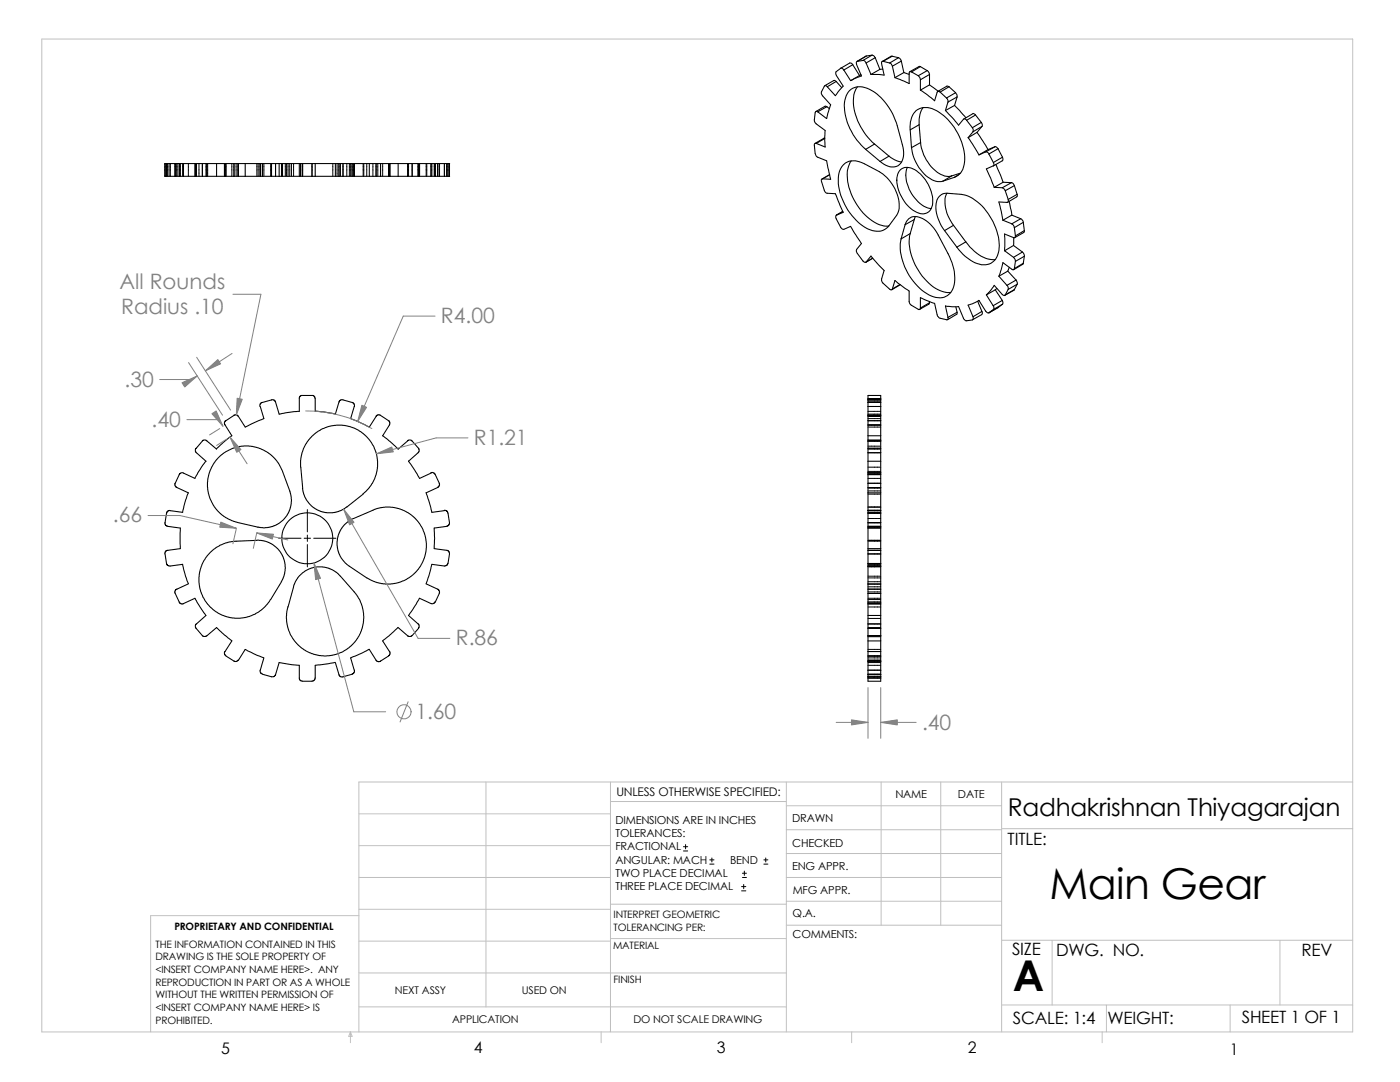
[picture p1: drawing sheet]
<svg xmlns="http://www.w3.org/2000/svg" width="279mm" height="216mm" viewBox="0 0 279 216" stroke-linecap="round" stroke-linejoin="round" font-family="sans-serif">
<g fill="none" stroke="#c0c0c0" stroke-width=".2">
<path d="M8.3 7.8h261.7v198.1h-261.7zM97 156v44.9M121.8 156v49.9M121.8 159.9h35.1M156.9 156v49.9M175.9 156v28.6M187.7 156v28.6M199.9 156v49.9M270 156h-198.4v49.9M71.6 175.1h50.2M71.6 168.7h50.2M71.6 162.4h50.2"/>
<path d="M156.9 170.3h43M156.9 165.6h43M156.9 160.8h43M156.9 175.1h43M156.9 179.8h43M199.9 165.4h70.1M71.6 194.1h85.3M71.6 187.8h50.2M71.6 181.4h50.2M71.6 182.7h-41.5v23.2M121.8 187.3h35.1M121.8 180.4h35.1"/>
<path d="M156.9 184.6h43M199.9 187.6h70.1M210 187.6v12.9M255.4 187.6v12.9M69.9 205.9v2.2M69.9 205.9l.4 .9h-.7zM71.6 200.9h85.3M120 205.9v2.2M170 205.9v2.2M199.9 200.5h70.1M220 205.9v2.2M220.8 200.5v5.4"/>
<path d="M245.5 200.5v5.4"/>
</g>
<g fill="none" stroke="#000" stroke-width=".21">
<path d="M165.1 17.3a.35 .35 0 0 0-.6-.1l-.6 1.2v.3l1.9 2.2-.8 2.8-1.8-1.4M166.9 16.3l-.4-.3-1.9 1.1M166.9 16.3l-1.8 1M166.9 16.3l1.1 1.2M167.8 13.6l-1 .8v.3l1.5 2.5-1.6 1.9-1.6-1.8M167.8 13.6h.3l.3 .4M170.2 12.9l-.2-.2-.4-.1-1.8 1M170.2 12.9l-1.8 1.1M170.2 12.9l1.3 2.2M171.1 17.3a6.6 6.6 0 0 0-.2 6.2 12.5 12.5 0 0 0 3.6 5.2M171.8 14.9l-1.9 1.1M172.2 12.1l-1.1 .1a.42 .42 0 0 0-.2 .7l1 2.3-2.1 .9-1.4-2.1"/>
<path d="M172.2 12.1a.62 .62 0 0 1 .6 .5M172.8 12.6l1 2.3M172.9 11.2h-.1M172.9 11.2l-1.9 1.1M174 11l.4 .1 .3 .4M174 11l-1.8 1.1M174 11l-1.1 .2M174.7 11.5l-1.9 1.1M174.7 11.5l.9 2.3M175.6 13.8l-1.8 1.1M176.2 13.8h-.6M176.2 12.2a.3 .3 0 0 0-.3 .2 .3 .3 0 0 0 0 .3l.5 2.3-2.6-.1"/>
<path d="M176.2 12.2l1.3 .4M177.5 12.6l.4 .2 .2 .4M178.1 11.2l-2 1.1M178.1 11.2l-1.9 1M178.1 11.2l1.2 .3M178.1 13.2l.5 2.3M179.3 11.5l.4 .4 .2 .3M179.3 11.5l-1.8 1.1M179.9 12.2l-1.8 1M179.9 12.2l.5 2.3M180.4 14.5l1 .4M180.4 14.5l-1.8 1"/>
<path d="M181.9 14.4a.28 .28 0 0 0-.3-.1 .28 .28 0 0 0-.2 .3v2.1l-2.8-1.2M181.9 14.4l1.4 .7M183.3 15.1l.3 .4 .1 .4M183.7 18l2.8 2.1 .5-1.7a.32 .32 0 0 1 .3-.2 .32 .32 0 0 1 .3 .2M183.7 13.3h-.3l-1.8 1M183.7 15.9v2.1M183.7 13.3l-1.8 1.1M183.7 13.3l1.3 .8M185 14.1l.3 .2 .2 .6M185 14.1l-1.7 1M185.5 16.9l1.7 1.3M185.5 16.9l-1.8 1.1"/>
<path d="M185.5 14.9l-1.8 1M185.5 14.9v2M187.6 18.4l1.3 1.2M188.9 19.6l.2 .3 .1 .5M189.4 17.3l-.4-.1-1.8 1M189.4 17.3l-1.8 1.1M189.4 17.3l1.3 1.2M190.7 18.5l.2 .3 .1 .5M190.7 18.5l-1.8 1.1M191 19.3l-1.8 1.1M191 19.3l-.5 1.7M33.2 35.2h.8"/>
<path d="M33.2 32.6h.8M33.2 32.6h-.3v2.6h.3M33.2 32.6v2.6M34 35.2h1.8M34 32.6h1.8M34 32.6v2.6M34.9 32.6l.1 2.6zM35.8 35.2h.8M35.8 32.6h.8M35.8 32.6v2.6M36.6 35.2h2.4M36.6 32.6h2.4"/>
<path d="M36.6 32.6v2.6M38.9 32.6v2.6M39 35.2h.2M39 32.6h.2M39 32.6v2.6M39.2 35.2h1.2M39.2 32.6h1.2M39.2 32.6v2.6M40.4 35.2h.9M40.4 32.6h.9M40.4 32.6v2.6M41.3 35.2h1.9"/>
<path d="M41.3 32.6h1.9M41.3 32.6v2.6M43.2 35.2h1.6M43.2 32.6h1.6M43.2 32.6v2.6M44.8 35.2h.3M44.8 32.6h.3M44.8 32.6v2.6M45.1 35.2h1.6M45.1 32.6h1.6M45.1 32.6v2.6M46.7 35.2h.9"/>
<path d="M46.7 32.6h.9M46.7 32.6v2.6M47.6 35.2h1.3M47.6 32.6h1.3M47.6 32.6v2.6M48.9 35.2h3M48.9 32.6h3M48.9 32.6v2.6M51.9 35.2h.5M51.9 32.6h.5M51.9 32.6v2.6M52.4 35.2h1.8"/>
<path d="M52.4 32.6h1.8M52.4 32.6v2.6M54.2 35.2h.8M54.2 32.6h.8M54.2 32.6v2.6M55 35.2h.7M55 32.6h.7M55 32.6v2.6M55.7 35.2h4M55.7 32.6h4M55.7 32.6v2.6M59.7 35.2h.7"/>
<path d="M59.7 32.6h.7M59.7 32.6v2.6M60.4 32.6v2.6M60.4 35.2h1.9M60.4 32.6h1.9M62.3 35.2h.6M62.3 32.6h.6M62.3 32.6v2.6M62.9 35.2h4M62.9 32.6h4M62.9 32.6v2.6M66.9 35.2h.7"/>
<path d="M66.9 32.6h.7M66.9 32.6v2.6M67.6 35.2h.9M67.6 32.6h.9M67.6 32.6v2.6M68.5 35.2h1.8M68.5 32.6h1.8M68.5 32.6v2.6M70.3 35.2h.4M70.3 32.6h.4M70.3 32.6v2.6M70.7 35.2h3"/>
<path d="M70.7 32.6h3M70.7 32.6v2.6M73.7 35.2h1.4M73.7 32.6h1.4M73.7 32.6v2.6M75.1 35.2h.8M75.1 32.6h.8M75.1 32.6v2.6M75.9 35.2h1.7M75.9 32.6h1.7M75.9 32.6v2.6M77.6 35.2h.3"/>
<path d="M77.6 32.6h.3M77.6 32.6v2.6M77.9 35.2h1.6M77.9 32.6h1.6M77.9 32.6v2.6M79.5 35.2h1.9M79.5 32.6h1.9M79.5 32.6v2.6M81.4 35.2h.9M81.4 32.6h.9M81.4 32.6v2.6M82.3 35.2h1.2"/>
<path d="M82.3 32.6h1.2M82.3 32.6v2.6M83.5 35.2h.2M83.5 32.6h.2M83.5 32.6v2.6M83.7 32.6v2.6M83.7 35.2h2.3M83.7 32.6h2.3M86 35.2h.9M86 32.6h.9M86 32.6v2.6M86.9 35.2h1.8"/>
<path d="M86.9 32.6h1.8M86.9 32.6v2.6M87.7 32.6v2.6zM88.7 35.2h.7M88.7 32.6h.7M88.7 32.6v2.6M89.4 35.2h.3M89.4 32.6h.3M89.4 32.6v2.6M89.7 32.6v2.6M162.9 28.6a.29 .29 0 0 0-.3 .1 .29 .29 0 0 0-.1 .3l.2 1.6 .2 .6 2.1 .9 .8 3.7-1.6-.1M163.2 22.3a.28 .28 0 0 0-.3-.1 .28 .28 0 0 0-.2 .3l-.2 1.4 .1 .5 2.1 1.6v3.3l-1.8-.7"/>
<path d="M164.2 35.7a.33 .33 0 0 0-.2 .5l.5 1.9 .3 .4 1.9 .2 .2 .4 1.4 3.3-1.4 .5M164.6 27.6l-2 1M164.6 27.6l-1.7 1M165 21.3l-.4-.1-1.8 1.1M165 21.3l-1.8 1M165 21.3l.5 .4M165.6 34.8l-1.6 .9M165.6 34.9l-1.4 .8M168.2 33a3.4 3.4 0 0 1 4.3-.3l3 1.5a8.1 8.1 0 0 1 3.9 7.8l-.5 1-1.5 2a3.2 3.2 0 0 1-4.2 .7 11.7 11.7 0 0 1-5.9-10.6l.3-1zM169.9 32.1a6.4 6.4 0 0 0-.3 5.9 10.5 10.5 0 0 0 6.8 7.1h1M172.8 29.8a11.6 11.6 0 0 1-4.2-9.8 3 3 0 0 1 4.5-2.4 11.6 11.6 0 0 1 6 7.5l1 3.8a3.7 3.7 0 0 1-.9 4.2 3.2 3.2 0 0 1-3.6-.9M172.8 29.8l2.8 2.4"/>
<path d="M174.5 28.7l-1.7 1.1M174.5 28.7l2.9 2.5M177.4 31.2l1.2 .7 1.4 .4M177.4 31.2l-1.8 1M179.7 33.9a2.54 2.54 0 0 1 3.3 .2 7.8 7.8 0 0 1 3.1 6.8 2.11 2.11 0 0 1-3.5 1.3 7.7 7.7 0 0 1-3.5-7.1l.2-.6zM181.1 33.4a6.3 6.3 0 0 0 1.8 6.5 4.3 4.3 0 0 0 2.9 1.7M181.7 25.9a4 4 0 0 1 1.8-4.2 4.4 4.4 0 0 1 4.4 1 11.5 11.5 0 0 1 4.5 10.2 2.97 2.97 0 0 1-1.9 2.5M181.7 25.9l.2 3.6M181.9 29.5a8.1 8.1 0 0 0 4.8 6.7h1.5M183.4 24.9l-1.7 1M183.4 24.9l.3 3.5M183.7 28.4a8.3 8.3 0 0 0 4.9 6.7l.7 .1 .6-.1"/>
<path d="M183.7 28.4l-1.8 1.1M184.2 21.5a5 5 0 0 0-.8 3.4M188.7 22.1l2.6 2.9 1-1.2a.4 .4 0 0 1 .6 .2M189 38.6a5.8 5.8 0 0 0 .7 5.4l.6 1M189.2 20.4l-.5 1.7M189.9 35.1l-1.7 1.1M190.5 35.4l-2.3 .8M190.5 21l2.2 2.5M190.5 21l-1.8 1.1M191.3 34.8l-.8 .6M191.7 34.5l-1.8 .6M192.9 24l1.2 1.5"/>
<path d="M193.2 27.5l2.2 3.4M194.1 25.5l.1 .3v.5M194.2 26.3l-1 1.2M194.7 22.9l-.5-.3-1.8 1.1M194.7 22.9l-1.8 1.1M194.7 22.9l1.1 1.5M195 26.4l2.2 3.4M195 26.4l-1.8 1.1M195.8 24.4l.2 .5v.3M195.8 24.4l-1.7 1.1M196 25.2l-1.8 1.1M196 25.2l-1 1.2"/>
<path d="M196.7 30.3h.3l.4 .4M196.7 30.3l-1.3 .6M197.2 29.8l-1.8 1.1M197.4 30.7l.8 1.7M198.2 33.1l-1.4 .6 1.6 3.7M198.2 32.4a.44 .44 0 0 1 0 .7M198.4 37.4l1.6 .1M198.5 29.3h.3l.4 .4M198.5 29.3l-1.8 1M198.5 29.3l-1.3 .5M198.7 32.8l1.5 3.6M199.2 29.7l-1.8 1"/>
<path d="M199.2 29.7l.9 1.7M200 37.5l.6 .6M200.1 31.4l.1 .5-.2 .2-1.8 1M200.1 31.4l-1.9 1M200.2 36.4l-1.8 1M200.2 36.4h1.6M200.6 38.1l.6 1.7M201.2 39.8a.39 .39 0 0 1-.2 .6l-1.7-.1 .9 3.6M201.8 36.4l.4 .2 .2 .4M201.8 36.4l-1.8 1.1M202.4 37l-1.8 1.1M202.4 37l.6 1.8"/>
<path d="M203 38.8l-.1 .5-1.8 1M203 38.8l-1.8 1M166.9 42.9l-.1 .5 1 2 .6 .4 1.4-.6 1.9 3 .2 .4-1 1.2v.3l1.3 2 .4 .3 .2-.1M168.2 42.2l-1.3 .7M172.8 52.3l1-1.2 2.6 2.9-.5 2 .2 .4 1.4 1.3a.32 .32 0 0 0 .6 0M174.2 51.5l-1.4 .8M178.1 57.7l.5-1.7 2.8 2.1 .1 2.4 .3 .4 1.5 .8a.28 .28 0 0 0 .3 0 .28 .28 0 0 0 .1-.2M179.6 56.8l-1.5 .9M179.7 56.8l-1.7 1M180.6 44.8a2.13 2.13 0 0 1 3.1-1.4 7 7 0 0 1 3.5 3.5l2 3.7a8.6 8.6 0 0 1 .9 7.1 2.99 2.99 0 0 1-4.3 1.4 11.5 11.5 0 0 1-6.1-11l.1-.4M180.6 44.8l-.8 2.9M181.7 46.6a10.5 10.5 0 0 0 2.3 8.5 7.2 7.2 0 0 0 5.7 3.3"/>
<path d="M181.7 46.6l-1.9 1.1M182.5 43.8l-1.9 1M182.5 43.8l-.8 2.8M182.7 43.2l-.2 .6M188.5 46a6.6 6.6 0 0 1-1.3-6.4l.6-.7 .6-.3 3.4 .2a9.3 9.3 0 0 1 6.4 5.5 8.5 8.5 0 0 1 .7 7 3.1 3.1 0 0 1-4.4 1.1 9.5 9.5 0 0 1-3.5-3.1M188.5 46l2.5 3.3M190.3 45l-1.8 1M190.3 45l2.4 3.3M192.7 48.3a7.4 7.4 0 0 0 5.8 3.5h.1M192.7 48.3l-1.7 1M195.4 59.9l1.3 2.2 .4 .3h.3M195.4 59.9l-1.3 .7-.9 .3 1 2.3"/>
<path d="M195.4 59.9l-.1 .1M196.8 58.8l1.6-1.9 1.6 1.9a.35 .35 0 0 0 .6 0M196.8 58.8l1.4 2.2M198.6 57.8l-1.8 1M198.6 57.8l1.4 2.1M198.9 57.5l-.3 .3M199.3 55.1l1.7 1.8M200 59.9l.2 .4-.1 .4M200 59.9l-1.8 1.1M200.2 43.9l1.7 .8M200.5 50l1.8 1.4M201 56.9l.2 .5v.3"/>
<path d="M201.1 54.1l-1.8 1M201.1 54.1l1.7 1.8M201.2 57.7l-.6 1.1M201.4 40.2l.5 2.7M201.4 53.3l-.3 .8M201.9 44.7l.4 .3 .1 .4M201.9 42.9l-1.7 1M201.9 42.9l1.8 .7M202.3 51.4l.3 .4v.4M202.3 49l-1.8 1M202.3 49l1.7 1.3M202.3 47.5v1.5"/>
<path d="M202.4 53.6a.29 .29 0 0 1-.2 .2 .29 .29 0 0 1-.3-.1l-1.7-1.3-.9 2.7M202.4 57.8l-1.9 1.1M202.4 45.4l.2 1.7M202.4 57.8l-1.8 1M202.6 47.1a.26 .26 0 0 1 0 .3 .26 .26 0 0 1-.3 0l-1.8-.7v3.3M202.6 52.2l-.2 1.4M202.8 55.9l.2 .5v.3M202.8 55.9l-1.8 1M203 56.7l-1.8 1M203 56.7l-.6 1.1M203.7 43.6l.4 .4 .1 .4M203.7 43.6l-1.8 1.1"/>
<path d="M204 50.3l.3 .4 .1 .4M204 50.3l-1.7 1.1M204.2 52.5l-.1 .2-1.8 1.1M204.2 44.4l-1.8 1M204.2 44.4l.2 1.6M204.2 52.5l-1.8 1.1M204.4 46l-.1 .4-1.8 1M204.4 46l-1.8 1.1M204.4 51.1l-1.8 1.1M204.4 51.1l-.2 1.4M173.2 79.8h.1M173.2 79.5v-.6h2.6v.6"/>
<path d="M173.2 79.8h2.6M173.2 79.5v.8M173.2 79.5h2.6M175.8 79.8h.1M175.8 79.5v.8M183.7 61.5v-2.1l2.8 1.1 .6 2.6 .3 .3 1.5 .4a.3 .3 0 0 0 .3-.1 .3 .3 0 0 0 0-.4M185.5 60.4l-.1 .3-1.8 1M185.5 60.2v.2M185.5 60.4l-1.8 1.1M190.8 61.2l.2 1.1M191 62.3l-.1 .4-1.8 1.1M191 62.3l-1.8 1"/>
<path d="M194.2 63.2v.5l-.1 .1-1.4 .2-.4-.4-1-2.4h-1.3l-1.3-.2 .5 2.3M195.1 60.1l.9 2M196 62.1v.5l-.1 .2-1.8 1M196 62.1l-1.8 1.1M198.2 61l.2 .4-.2 .4M198.2 61.8l-.8 .6M199.2 61.4l-1.8 1M200.1 60.7l-1.9 1.1M200.1 60.7l-.9 .7M43.2 89.6l-2.1-1.8h-.6l-1.5 1.7v.5l2.1 2-.9 1.3-1.3 2.2-2.7-1.2-.3 .2-1 1.9v.4l.2 .4 2.5 1.1-.6 1.5-.6 2.4-2.5-.3h-.4l-.2 .3-.4 2.1 .1 .5 .5 .2 2.5 .4v4.1l-2.7 .3-.3 .2-.1 .5 .3 1.9M51.9 81.1v-.5l.3-.3 2.3-.5 .4 .3 .8 2.5 4-.5v-2.8l.2-.2 .2-.2h2.4l.3 .3 .1 .3v2.6M51.9 81.1l.8 2.4-3.8 1.7-1.6-2.4h-.6l-1.7 1.1-.2 .4v.4l1.5 2.3-3.1 2.6"/>
<path d="M56.4 94.1l1.7 4.8v1.6l-.4 1.6-1.1 1.5-1.3 1-1.7 .6-1.1 .1-1-.1M56.4 94l-.9-1.8-1.9-1.8-2-1-2-.4h-1.4l-1.2 .3-2.3 1.1-1.9 1.8-.9 1.7-.5 1.9 .1 2.1 .4 1.5 .7 1.4 .7 1 1.4 1.2 1.7 .9 5.1 1.3M60.4 97.4l.4 1.7 .3 .6 1 1.2 1.5 1 1.6 .4 1.7-.1 1.8-.6 3.8-3M60.4 97.4l-.4-5.5 .3-1.6 .7-1.7 1.5-1.8 1.5-1.1 2-.7 2.3-.2 2.3 .6 1.9 1.1 1.6 1.8 .9 1.9 .4 1.7v1.3l-.3 1.5-1.1 2.2-1.6 1.7M62.9 82l2.2 .3 1.8 .3 .8-2.5 .2-.3h.5l2 .5 .3 .3v.5l-.7 2.4 3.7 1.7 1.6-2.4h.6l1.8 1.2 .1 .7-1.4 2.3M76.4 86.9l3.1 2.7 1.9-1.8h.7l1.5 1.7 .1 .5-2.2 2M81.5 92l2.2 3.5 2.3-1.1M85 98.3l1.2 3.9 2.5-.3M86 94.4l.4-.1 .4 .2 .9 2.3-.4 .5-2.3 1M173.2 96.4v.9M173.2 94.3v.4M173.2 98.3v3.6"/>
<path d="M173.2 92v2.3M173.2 89.5v.8M173.2 87.8v.2M173.2 87v.8M173.2 83.9v.9M173.2 82.8v.1M173.2 80.3v.8M173.2 94.3h2.6M173.2 87.8h2.6M173.2 82.8h2.6M173.2 81.1v1.7M173.2 82.9v1"/>
<path d="M173.2 84.8v2.2M173.2 88v1.5M173.2 90.3v1.7M173.2 94.7v1.7M173.2 97.3v1M173.2 97.3h2.6M173.2 96.4h2.6M173.2 94.7h2.6M173.2 98.3h2.6M173.2 92h2.6M173.2 90.3h2.6M173.2 89.5h2.6"/>
<path d="M173.2 88h2.6M173.2 87h2.6M173.2 84.8h2.6M173.2 83.9h2.6M173.2 82.9h2.6M173.2 81.1h2.6M173.2 80.3h2.6M175.8 96.4v.9M175.8 94.3v.4M175.8 98.3v3.6M175.8 92v2.3M175.8 89.5v.8"/>
<path d="M175.8 87.8v.2M175.8 87v.8M175.8 83.9v.9M175.8 82.8v.1M175.8 80.3v.8M175.8 81.1v1.7M175.8 82.9v1M175.8 84.8v2.2M175.8 88v1.5M175.8 90.3v1.7M175.8 94.7v1.7M175.8 97.3v1"/>
<path d="M33.2 112.4l.1 .3 .5 .2 2.6-.3 .6 2.4 .6 1.5M37.6 116.5l-2.5 1.1-.2 .3v.5l.9 1.9 .4 .2h.4l2.3-1.1 2.2 3.4M56.1 116l.6-1.2 .2-1.3-.1-1.6-.5-1.1-.8-1.3-1.2-.9-1.3-.6-1.4-.2-5.7 .3-1.2 .4-1.5 .7-1.5 1.2-1 1.4-.7 1.8-.3 1.5 .1 1.5 .2 1.4 .6 1.3 1.1 1.6 1.4 1.1 1.3 .8 .9 .3 1.6 .3 1.4-.1 1.4-.3 1.3-.5 1.1-.7 1.7-1.8 2.4-3.9M67.9 115l-1.2-1.1-1-.5-1-.2h-1.8l-1.9 .7-1.2 1-1 1.5-1.3 4.7M67.9 115l3.1 3.4 .7 1.1 .6 1.6 .3 1.8-.3 2.2-.7 1.9-1.5 1.9-1.6 1.1-2.2 .8-2.2 .1-2.3-.6-1.9-1.2-1.4-1.5-1-2-.4-2.2 .3-2.3M73.2 115.3l1.4 .7 1.6 .5h1.7l1.2-.1 1.4-.5 1.2-.6 1.4-1.3 .8-1 .7-1.4 .4-1.5 .1-1.8-.2-1.1-.4-1.5-.7-1.1-1.2-1.4-1.1-.8-1.3-.7-1.5-.4-1.8-.1-1.2 .1-.9 .3-4.7 2.1-1.3 .9-.6 .8-.6 1.2-.3 1.4 .1 1.9 .5 1.2 1.4 1.5 3.9 2.7M88.6 101.9h.6l.2 .3 .3 2.4-.5 .4-2.5 .4v4.1l2.6 .3 .3 .2 .1 .5-.3 1.9M89.4 112.4l-.1 .3-.5 .2-2.6-.3-1.2 3.9 2.5 1.1 .2 .3v.5l-.8 1.7M173.2 104.3v.7M173.2 109.8v.7M173.2 112.4v.5M173.2 117.6v.8"/>
<path d="M173.2 105.4v4.1M173.2 112.9v3.6M173.2 112.9h2.6M173.2 105h2.6M173.2 104.3h2.6M173.2 110.5h2.6M173.2 109.8h2.6M173.2 102.4h2.6M173.2 102.4v1.9M173.2 105v.4M173.2 109.5v.3M173.2 110.5v1.9"/>
<path d="M173.2 116.5v1.1M173.2 118.4v1.7M173.2 112.4h2.6M173.2 105.4h2.6M173.2 109.5h2.6M173.2 118.4h2.6M173.2 117.6h2.6M173.2 116.5h2.6M175.8 104.3v.7M175.8 109.8v.7M175.8 101.9h-2.6v.5M175.8 101.9v.5"/>
<path d="M175.8 112.4v.5M175.8 117.6v.8M175.8 105.4v4.1M175.8 112.9v3.6M175.8 102.4v1.9M175.8 105v.4M175.8 109.5v.3M175.8 110.5v1.9M175.8 116.5v1.1M175.8 118.4v1.7M41.1 122.8l-2.1 2v.5l1.5 1.7h.6l2.1-1.8 1.6 1.5 1.5 1.1M45.1 130.9l1.8 1.1h.4l.2-.3"/>
<path d="M46.3 127.9l-1.5 2.1v.5l.3 .4M52.6 131.3l-3.7-1.7-1.3 2.1M52.7 131.3l-.8 2.4v.5l.3 .2 2 .6h.5l.3-.3 .7-2.5 4 .6v2.7l.3 .3 .4 .1h1.9l.4-.2 .2-.4v-2.5l4-.6M73.7 129.5l-3.7 1.8 .7 2.4v.5l-.4 .3-1.8 .6-.6-.1-.3-.3-.7-2.5M73.7 129.6l1.4 2.2 .4 .2h.4l1.7-1.1 .3-.5-.2-.4M79.4 125.2l-3 2.7 1.3 2.1M86.8 120.1l-.1 .3-.6 .1-2.4-1.1-2.2 3.4 2.2 2-.2 .6-1.4 1.6h-.7l-1.9-1.8M173.2 120.1v.4M173.2 120.5v2.3M173.2 124.5v.9M173.2 126.8v.2M173.2 127v.9"/>
<path d="M173.2 130v.9M173.2 131.9v.1M173.2 133.7v.8M173.2 135l2.6 .1zM173.2 135.3v.6h2.6v-.6M173.2 120.5h2.6M173.2 127h2.6M173.2 132h2.6M173.2 122.8v1.7M173.2 125.4v1.4M173.2 127.9v2.1M173.2 130.9v1"/>
<path d="M173.2 132v1.7M173.2 134.5v.8M173.2 120.1h2.6M173.2 122.8h2.6M173.2 125.4h2.6M173.2 124.5h2.6M173.2 126.8h2.6M173.2 127.9h2.6M173.2 130.9h2.6M173.2 130h2.6M173.2 131.9h2.6M173.2 134.5h2.6"/>
<path d="M173.2 133.7h2.6M173.2 135.3h2.6M175.8 120.1v.4M175.8 120.5v2.3M175.8 124.5v.9M175.8 126.8v.2M175.8 127v.9M175.8 130v.9M175.8 131.9v.1M175.8 133.7v.8M175.8 122.8v1.7M175.8 125.4v1.4"/>
<path d="M175.8 127.9v2.1M175.8 130.9v1M175.8 132v1.7M175.8 134.5v.8"/>
<circle cx="61.3" cy="107.4" r="5.1"/>
</g>
<g fill="none" stroke="#000" stroke-width=".2">
<path d="M32.9 32.6v2.6M33.2 32.6v2.6M33.5 32.6v2.6M34 32.6v2.6M35 32.6v2.6M35.3 32.6v2.6M35.8 32.6v2.6M35.9 32.6v2.6M36 32.6v2.6M36.4 32.6v2.6M36.6 32.6v2.6M37.6 32.6v2.6"/>
<path d="M39.2 32.6v2.6M39.7 32.6v2.6M40.4 32.6v2.6M41.1 32.6v2.6M41.3 32.6v2.6M41.4 32.6v2.6M44.9 32.6v2.6M45.1 32.6v2.6M46.3 32.6v2.6M46.7 32.6v2.6M47.1 32.6v2.6M47.5 32.6v2.6"/>
<path d="M47.6 32.6v2.6M51.3 32.6v2.6M51.5 32.6v2.6M51.9 32.6v2.6M52.4 32.6v2.6M52.7 32.6v2.6M54 32.6v2.6M54.2 32.6v2.6M55 32.6v2.6M56.2 32.6v2.6M56.3 32.6v2.6M56.4 32.6v2.6"/>
<path d="M56.9 32.6v2.6M57.2 32.6v2.6M57.5 32.6v2.6M57.8 32.6v2.6M58.2 32.6v2.6M58.6 32.6v2.6M60 32.6v2.6M60.4 32.6v2.6M62.3 32.6v2.6M66.4 32.6v2.6M67.3 32.6v2.6M67.6 32.6v2.6"/>
<path d="M67.9 32.6v2.6M68.5 32.6v2.6M69.2 32.6v2.6M69.7 32.6v2.6M70 32.6v2.6M70.3 32.6v2.6M70.6 32.6v2.6M70.7 32.6v2.6M72.5 32.6v2.6M72.6 32.6v2.6M73.2 32.6v2.6M74.4 32.6v2.6"/>
<path d="M75.1 32.6v2.6M75.4 32.6v2.6M75.9 32.6v2.6M76.4 32.6v2.6M77.6 32.6v2.6M77.7 32.6v2.6M81.4 32.6v2.6M81.5 32.6v2.6M82.3 32.6v2.6M83.4 32.6v2.6M83.5 32.6v2.6M85 32.6v2.6"/>
<path d="M85.2 32.6v2.6M86 32.6v2.6M86.2 32.6v2.6M86.7 32.6v2.6M86.9 32.6v2.6M87.3 32.6v2.6M87.7 32.6v2.6M88.7 32.6v2.6M89.2 32.6v2.6M89.4 32.6v2.6M89.7 32.6v2.6M173.2 79.5h2.6"/>
<path d="M173.2 79.8h2.6M173.2 94.4h2.6M173.2 95.5h2.6M173.2 88h2.6M173.2 89.6h2.6M173.2 83.1h2.6M173.2 93.2h2.6M173.2 98.6h2.6M173.2 83.5h2.6M173.2 85.2h2.6M173.2 97.4h2.6M173.2 80.2h2.6"/>
<path d="M173.2 82.1h2.6M173.2 82.6h2.6M173.2 98h2.6M173.2 94.1h2.6M173.2 81.1h2.6M173.2 80.3h2.6M173.2 82.9h2.6M173.2 84.8h2.6M173.2 83.9h2.6M173.2 89.5h2.6M173.2 90.3h2.6M173.2 94.7h2.6"/>
<path d="M173.2 96.4h2.6M173.2 97.3h2.6M173.2 89h2.6M55.6 107.4h4.5M60.7 107.4h1.3M61.3 101.7v4.4M61.3 106.8v1.2M61.3 108.7v4.4M62.6 107.4h4.5M173.2 101.9h2.6M173.2 112.9h2.6M173.2 102.2h2.6"/>
<path d="M173.2 112.6h2.6M173.2 101.8h2.6M173.2 115.3h2.6M173.2 119.4h2.6M173.2 103.5h2.6M173.2 113h2.6M173.2 118.1h2.6M173.2 101.2h2.6M173.2 117.1h2.6M173.2 115h2.6M173.2 105.2h2.6M173.2 107.8h2.6"/>
<path d="M173.2 116.1h2.6M173.2 104.3h2.6M173.2 108h2.6M173.2 119.6h2.6M173.2 118.4h2.6M173.2 117.6h2.6M173.2 112.4h2.6M173.2 102.4h2.6M173.2 109.8h2.6M173.2 105h2.6M173.2 110.5h2.6M173.2 116.6h2.6"/>
<path d="M173.2 113.1h2.6M173.2 102.3h2.6M173.2 105.3h2.6M173.2 120.4h2.6M173.2 126.9h2.6M173.2 125.2h2.6M173.2 131.7h2.6M173.2 131.3h2.6M173.2 129.6h2.6M173.2 121.1h2.6M173.2 134.6h2.6M173.2 132.8h2.6"/>
<path d="M173.2 132.2h2.6M173.2 135.3h2.6M173.2 135h2.6M173.2 133.7h2.6M173.2 134.5h2.6M173.2 131.9h2.6M173.2 130h2.6M173.2 130.9h2.6M173.2 126.8h2.6M173.2 125.4h2.6M173.2 124.5h2.6M173.2 120.1h2.6"/>
<path d="M173.2 123.4h2.6M136.4 169.8h.8M136.4 169h.8M136.8 168.5v.9M141.6 172.4h.9M141.6 171.6h.9M142.1 171.2v.8M148 177.8h.8M148 176.9h.8M148.2 175.1h.8M148.2 174.2h.8M148.4 176.5v.8"/>
<path d="M148.5 173.8v.9M152.4 172.4h.8M152.4 171.6h.8M152.8 171.2v.8"/>
</g>
<g fill="none" stroke="#808080" stroke-width=".2">
<path d="M46.5 58.7h5.6l-4.9 24.1M37.6 72.3l6.8 10.5M39.2 71.3l6.8 10.5M39.4 75l-1.2 .7h-6.3M46.3 70.5l-5.3 3.5M86.8 63.1h-6.3l-9.1 21M37.3 83.7h6.3l.9 1.3M43.9 85.5l-2.1 1.3M45.2 87.6l-2 1.3M45.9 87.2l3.4 5.3M61 82a26.3 26.3 0 0 1 13.2 3.5M93.4 87.4h-6.4l-11.9 3.2"/>
<path d="M29.5 102.9h6.4l11.3 2.5M47.2 105.5l-.7 3M51.2 106.3l6.2 1.4M51.2 106.4l-.7 3M62.7 112.3l7.9 29.7h6.4M68.6 101.6l14.8 25.8h6.4M173.2 137.2v10.1M175.8 137.2v10.1M81.4 140l-1.6 4.1M166.9 144.1h6.3M175.8 144.1h7"/>
<circle cx="80.6" cy="142" r="1.41"/>
</g>
<g fill="#808080" stroke="#808080" stroke-width=".2">
<path d="M42.3 82.5l.8-.5 1.4 3z"/>
<path d="M62.7 112.3l1.3 3.1-1 .3z"/>
<path d="M75.1 90.6l3.1-1.4 .3 1z"/>
<path d="M68.6 101.6l2.1 2.6-.9 .5z"/>
<path d="M36.3 76.4l3.1-1.4-2.5 2.2z"/>
<path d="M44.1 104.2l3.1 1.2-3.3-.2z"/>
<path d="M72.2 80.9l1 .4-1.8 2.8z"/>
<path d="M51.2 106.3l3.4 .3-.2 1z"/>
<path d="M41 74l2.5-2.2 .5 .8z"/>
<path d="M45.9 87.2l2.2 2.5-.9 .6z"/>
<path d="M47.3 79.5l1 .2-1.1 3.1z"/>
<path d="M169.9 143.6l3.3 .5-3.3 .6z"/>
<path d="M175.8 144.1l3.3-.5v1.1z"/>
</g>
<g font-size="8.5">
<text x="209.5" y="179.5">Main Gear</text>
<text x="202.1" y="197.8">A</text>
</g>
<text font-size="4.9" x="201.2" y="162.8">Radhakrishnan Thiyagarajan</text>
<g font-size="4.2" fill="#808080">
<text x="23.9" y="57.6">All Rounds</text>
<text x="24.2" y="62.6">Radius .10</text>
<text x="88" y="64.5">R4.00</text>
<text x="24.8" y="77.1">.30</text>
<text x="30.3" y="85.1">.40</text>
<text x="94.6" y="88.8">R1.21</text>
<text x="22.5" y="104.3">.66</text>
<text x="91" y="128.8">R.86</text>
<text x="82.9" y="143.4">1.60</text>
<text x="184" y="145.6">.40</text>
</g>
<g font-size="3.4">
<text x="201.1" y="168.6">TITLE:</text>
<text x="202" y="190.6">SIZE</text>
<text x="210.8" y="190.7">DWG. NO.</text>
<text x="259.8" y="190.8">REV</text>
<text x="202.1" y="204.3">SCALE: 1:4</text>
<text x="221" y="204.3">WEIGHT:</text>
<text x="247.8" y="204.2">SHEET 1 OF 1</text>
</g>
<g font-size="3.2">
<text x="44.2" y="210.2">5</text>
<text x="94.6" y="210.2">4</text>
<text x="143" y="210.2">3</text>
<text x="193.2" y="210.2">2</text>
<text x="245.4" y="210.4">1</text>
</g>
<text font-size="2.4" x="123" y="158.8">UNLESS OTHERWISE SPECIFIED:</text>
<g font-size="2.2">
<text x="178.7" y="159.2">NAME</text>
<text x="191.2" y="159.3">DATE</text>
<text x="122.8" y="164.4">DIMENSIONS ARE IN INCHES</text>
<text x="122.8" y="167">TOLERANCES:</text>
<text x="158.1" y="164.1">DRAWN</text>
<text x="122.8" y="169.7">FRACTIONAL</text>
<text x="122.8" y="172.3">ANGULAR: MACH</text>
<text x="145.7" y="172.3">BEND</text>
<text x="158.1" y="173.6">ENG APPR.</text>
<text x="158.1" y="168.9">CHECKED</text>
<text x="122.8" y="175">TWO PLACE DECIMAL</text>
<text x="122.8" y="177.6">THREE PLACE DECIMAL</text>
<text x="158.2" y="178.3">MFG APPR.</text>
<text x="158.2" y="183.1">Q.A.</text>
<text x="158.2" y="187.3">COMMENTS:</text>
</g>
<g font-size="2.1">
<text x="78.8" y="198.3">NEXT ASSY</text>
<text x="104.1" y="198.3">USED ON</text>
<text x="90.2" y="204.2">APPLICATION</text>
<text x="126.4" y="204.2">DO NOT SCALE DRAWING</text>
</g>
<g font-size="2">
<text x="34.8" y="185.6">PROPRIETARY AND CONFIDENTIAL</text>
<text x="122.5" y="185.7">TOLERANCING PER:</text>
<text x="122.5" y="183.2">INTERPRET GEOMETRIC</text>
<text x="31" y="189.2">THE INFORMATION CONTAINED IN THIS</text>
<text x="31" y="191.7">DRAWING IS THE SOLE PROPERTY OF</text>
<text x="122.3" y="189.3">MATERIAL</text>
<text x="31" y="194.2">&lt;INSERT COMPANY NAME HERE&gt;. ANY</text>
<text x="31" y="196.7">REPRODUCTION IN PART OR AS A WHOLE</text>
<text x="122.4" y="196.1">FINISH</text>
<text x="31" y="199.2">WITHOUT THE WRITTEN PERMISSION OF</text>
<text x="31" y="201.8">&lt;INSERT COMPANY NAME HERE&gt; IS</text>
<text x="31" y="204.3">PROHIBITED.</text>
</g>
</svg>
